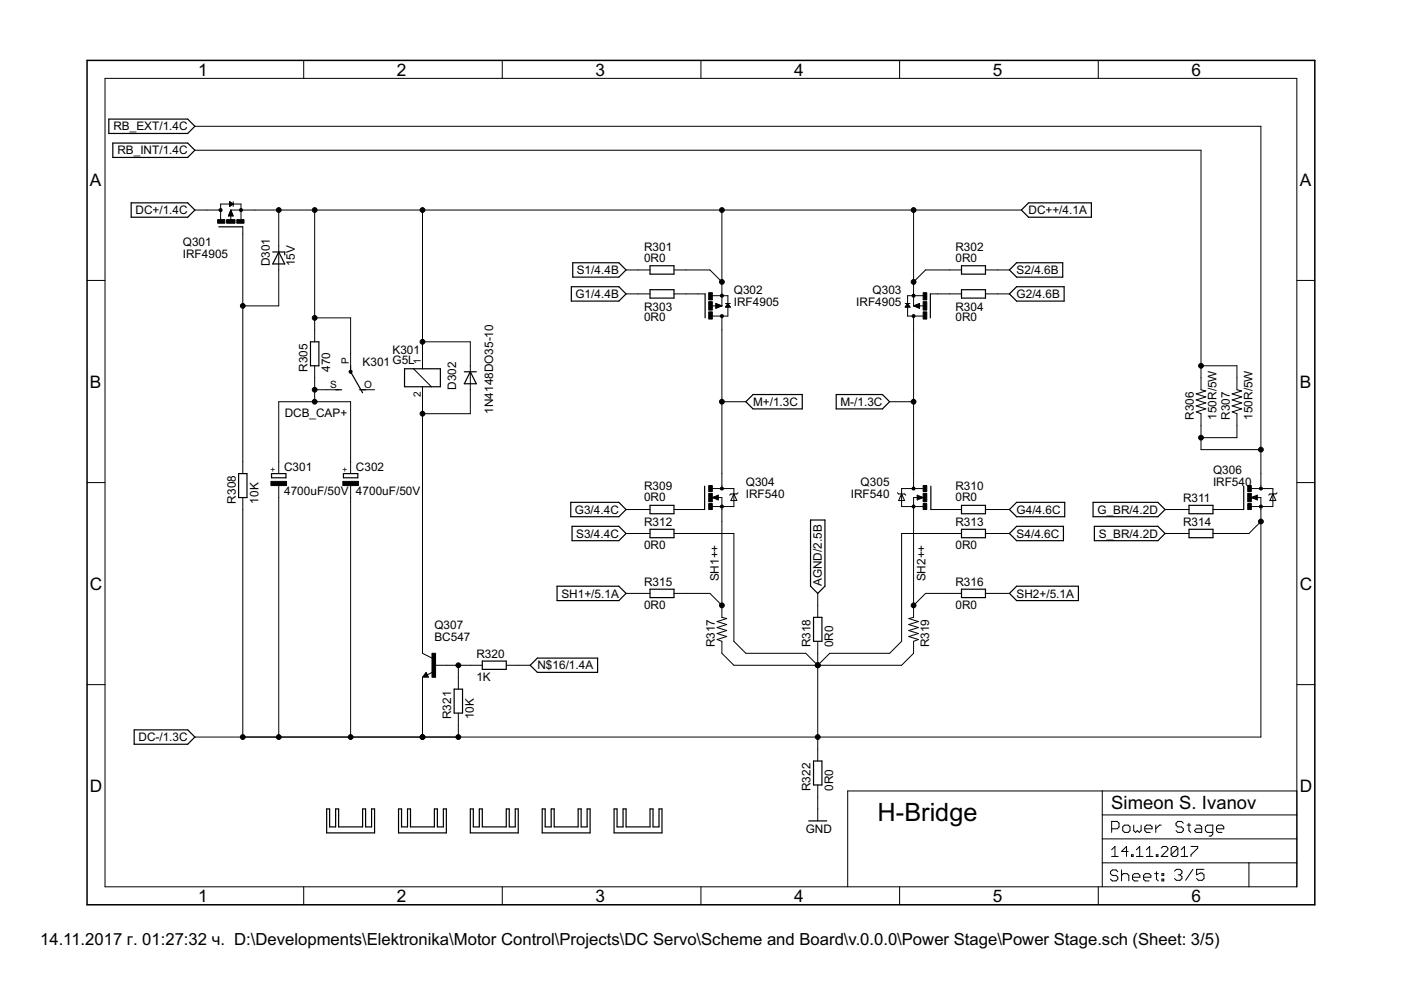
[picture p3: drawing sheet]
<svg xmlns="http://www.w3.org/2000/svg" width="297mm" height="210mm" viewBox="0 0 297 210" stroke-linecap="round" stroke-linejoin="round" font-family="sans-serif">
<g fill="#000" stroke="#000" stroke-width=".25">
<path d="M23.1 25.3v3zM23.9 30.3v3.1zM23.1 28.3h16.7zM23.1 25.3h16.7zM23.9 33.4h15.9zM23.9 30.3h15.9zM41.3 26.8l-1.5 1.5zM39.8 25.3l1.5 1.5zM41.3 31.9l-1.5 1.5zM39.8 30.3l1.5 1.6zM27.8 43v3.1zM27.8 46.1h12z"/>
<path d="M27.8 43h12zM39.8 46.1l1.5-1.6zM39.8 43l1.5 1.5zM46.4 48.1h5.1zM57.8 53.4h1.3zM57.8 56h2.6zM59.1 53.4l-1.3 2.6zM59.1 53.4h1.3zM59.1 53.4l1.3 2.6zM60.4 53.4v.7zM121.4 55.7v3.1zM121.4 58.8h9.8z"/>
<path d="M121.4 55.7h9.8zM132.7 57.2l-1.5 1.6zM131.2 55.7l1.5 1.5zM137.8 58.1h5.1zM137.8 56.3v1.8zM137.8 56.3h5.1zM142.9 56.3v1.8zM203.9 58.1h5zM203.9 56.3v1.8zM203.9 56.3h5zM208.9 56.3v1.8zM214 57.2l1.5-1.5z"/>
<path d="M214 57.2l1.5 1.6zM215.5 55.7h9.8zM215.5 58.8h9.8zM216.6 44.5l1.5-1.5zM216.6 44.5l1.5 1.6zM218.1 43h13.3zM218.1 46.1h13.3zM225.3 55.7v3.1zM231.4 43v3.1zM65.8 72.5v5.1zM67.6 72.5v5.1zM65.8 72.5h1.8z"/>
<path d="M65.8 77.6h1.8zM74.3 78.8l2.6 4.5zM74.3 77.6v1.2zM85.8 78.2h1.9zM87.7 78.2h1.9zM89.6 78.2h3.8zM93.4 78.2v3.8zM99.7 78.8l1.3 2.6zM98.4 78.8h1.3zM99.7 78.8h1.3zM121.1 60.8v3zM121.1 63.8h10.1z"/>
<path d="M121.1 60.8h10.1zM132.7 62.3l-1.5 1.5zM131.2 60.8l1.5 1.5zM137.8 63.2h5.1zM137.8 61.4v1.8zM137.8 61.4h5.1zM142.9 61.4v1.8zM149.5 62.3v5.1zM197.3 62.3v5.1zM203.9 63.2h5zM203.9 61.4v1.8zM203.9 61.4h5z"/>
<path d="M208.9 61.4v1.8zM214 62.3l1.5-1.5zM214 62.3l1.5 1.5zM215.5 60.8h10.1zM215.5 63.8h10.1zM225.6 60.8v3zM71.2 82.6h1.2zM76.2 82.6h1.3zM85.8 78.2v3.8zM85.8 82h3.8zM89.6 82h1.9zM91.5 82h1.9z"/>
<path d="M99.7 78.8l-1.3 2.6zM98.4 81.4h2.6zM158.1 85.2l1.6-1.5zM158.1 85.2l1.6 1.5zM159.7 83.7h10.4zM159.7 86.7h10.4zM170.1 83.7v3zM177.3 83.7v3zM177.3 86.7h9.8zM177.3 83.7h9.8zM188.6 85.2l-1.5 1.5zM187.1 83.7l1.5 1.5z"/>
<path d="M50.6 100.4v5.1zM52.4 100.4v5.1zM50.6 100.4h1.8zM50.6 105.5h1.8zM57.6 101.3h3zM57.6 100.4v.9zM57.6 100.4h3zM60.6 100.4v.9zM72.8 101.3h3.1zM72.8 100.4v.9zM72.8 100.4h3.1zM75.9 100.4v.9z"/>
<path d="M121 106.5v3.1zM121.3 111.6v3zM121 109.6h10.2zM121 106.5h10.2zM121.3 114.6h9.9zM121.3 111.6h9.9zM132.7 108l-1.5 1.6zM131.2 106.5l1.5 1.5zM132.7 113.1l-1.5 1.5zM131.2 111.6l1.5 1.5zM137.8 108.9h5.1zM137.8 107.1v1.8z"/>
<path d="M137.8 114h5.1zM137.8 112.2v1.8zM137.8 107.1h5.1zM142.9 107.1v1.8zM137.8 112.2h5.1zM142.9 112.2v1.8zM149.4 103.1v4.9zM171.9 110.3h3zM197.4 103.1v4.9zM203.9 114h5zM203.9 112.2v1.8zM203.9 108.9h5z"/>
<path d="M203.9 107.1v1.8zM203.9 112.2h5zM208.9 112.2v1.8zM203.9 107.1h5zM208.9 107.1v1.8zM214 113.1l1.5-1.5zM214 113.1l1.5 1.5zM214 108l1.5-1.5zM214 108l1.5 1.6zM215.5 111.6h10zM215.5 114.6h10zM215.5 106.5h10.2z"/>
<path d="M215.5 109.6h10.2zM225.5 111.6v3zM225.7 106.5v3.1zM231.8 106.5v3.1zM232 111.6v3zM231.8 109.6h13.7zM231.8 106.5h13.7zM232 114.6h13.5zM232 111.6h13.5zM247 108l-1.5 1.6zM245.5 106.5l1.5 1.5zM247 113.1l-1.5 1.5z"/>
<path d="M245.5 111.6l1.5 1.5zM252.1 108.9h5.1zM252.1 107.1v1.8zM252.1 114h5.1zM252.1 112.2v1.8zM252.1 107.1h5.1zM257.2 107.1v1.8zM252.1 112.2h5.1zM257.2 112.2v1.8zM263.7 103.1v4.9zM113.9 139.5h12.8zM118.1 124.3v3z"/>
<path d="M126.7 139.5v3.1zM118.1 127.3h13.1zM118.1 124.3h13.1zM132.7 125.8l-1.5 1.5zM131.2 124.3l1.5 1.5zM137.8 126.7h5.1zM137.8 124.9v1.8zM137.8 124.9h5.1zM142.9 124.9v1.8zM171.9 110.3v14zM172.5 130.9v5.1zM171.9 124.3l1.5 1.5z"/>
<path d="M173.4 125.8l1.5-1.5zM174.3 130.9v5.1zM172.5 130.9h1.8zM172.5 136h1.8zM174.9 110.3v14zM203.9 126.7h5zM203.9 124.9v1.8zM203.9 124.9h5zM208.9 124.9v1.8zM214 125.8l1.5-1.5zM214 125.8l1.5 1.5zM215.5 124.3h13.1z"/>
<path d="M215.5 127.3h13.1zM228.6 124.3v3zM28.4 154.7v3.1zM28.4 157.8h11.4zM28.4 154.7h11.4zM41.3 156.3l-1.5 1.5zM39.8 154.7l1.5 1.6zM90.3 142.8l-.5 .6zM90.3 143.1l-.1 .2zM90.3 142.8l.3 .5zM89.8 143.4h.8zM90.2 143.3h.4z"/>
<path d="M96.3 146.1v5.1zM96.3 146.1h1.8zM96.3 151.2h1.8zM98.1 146.1v5.1zM102.3 140.2h5zM102.3 140.2v1.7zM102.3 141.9h5zM107.3 140.2v1.7zM112.4 141.1l1.5-1.6zM112.4 141.1l1.5 1.5zM113.9 142.6h12.8zM69.3 176.6h10.1z"/>
<path d="M69.3 171.5v5.1zM69.9 171.5v3.8zM69.3 171.5h.6zM71.2 171.5v3.8zM69.9 175.3h1.3zM71.8 171.5v3.8zM71.2 171.5h.6zM76.9 171.5v3.8zM71.8 175.3h5.1zM77.5 171.5v3.8zM76.9 171.5h.6zM78.8 171.5v3.8z"/>
<path d="M77.5 175.3h1.3zM79.4 171.5v5.1zM78.8 171.5h.6zM84.5 176.6h10.1zM84.5 171.5v5.1zM85.1 171.5v3.8zM84.5 171.5h.6zM86.4 171.5v3.8zM85.1 175.3h1.3zM87 171.5v3.8zM86.4 171.5h.6zM92.1 171.5v3.8z"/>
<path d="M87 175.3h5.1zM92.7 171.5v3.8zM92.1 171.5h.6zM94 171.5v3.8zM92.7 175.3h1.3zM94.6 171.5v5.1zM94 171.5h.6zM99.7 176.6h10.2zM99.7 171.5v5.1zM100.4 171.5v3.8zM99.7 171.5h.7zM101.6 171.5v3.8z"/>
<path d="M100.4 175.3h1.2zM102.3 171.5v3.8zM101.6 171.5h.7zM107.3 171.5v3.8zM102.3 175.3h5zM108 171.5v3.8zM107.3 171.5h.7zM109.2 171.5v3.8zM108 175.3h1.2zM109.9 171.5v5.1zM109.2 171.5h.7zM115 176.6h10.1z"/>
<path d="M115 171.5v5.1zM115.6 171.5v3.8zM115 171.5h.6zM116.9 171.5v3.8zM115.6 175.3h1.3zM117.5 171.5v3.8zM116.9 171.5h.6zM122.6 171.5v3.8zM117.5 175.3h5.1zM123.2 171.5v3.8zM122.6 171.5h.6zM124.5 171.5v3.8z"/>
<path d="M123.2 175.3h1.3zM125.1 171.5v5.1zM124.5 171.5h.6zM130.2 176.6h10.2zM130.2 171.5v5.1zM130.8 171.5v3.8zM130.2 171.5h.6zM132.1 171.5v3.8zM130.8 175.3h1.3zM132.7 171.5v3.8zM132.1 171.5h.6zM137.8 171.5v3.8z"/>
<path d="M132.7 175.3h5.1zM138.5 171.5v3.8zM137.8 171.5h.7zM139.7 171.5v3.8zM138.5 175.3h1.2zM140.4 171.5v5.1zM139.7 171.5h.7zM171.5 174.1h3.8zM172.5 161.4v5zM174.3 161.4v5zM172.5 161.4h1.8zM172.5 166.4h1.8z"/>
</g>
<g fill="#000" stroke="#000" stroke-width=".21">
<path d="M22.3 16.6v171.4zM64.4 12.8v3.8zM106.5 12.8v3.8zM148.6 12.8v3.8zM190.7 12.8v3.8zM232.9 12.8v3.8zM22.3 16.6h252.7zM41.3 26.8h226zM41.3 31.9h213.3zM254.6 31.9v45.7zM267.3 26.8v68.5zM18.5 59.5h3.8z"/>
<path d="M41.3 44.5h2.6zM43.9 44.5h2.5zM46.8 44.5v2.1zM46.4 44.5h.4zM46.8 43.3h2zM46.8 43.3v1.2zM48.9 44.5l-.5 1.3zM48.5 45.7h.9zM48.5 45.6h.8zM48.6 45.5h.7zM48.6 45.3h.7zM48.7 45.2h.5z"/>
<path d="M48.7 42.8v1zM48.7 42.8l.7 .5zM48.7 43.6h.2zM48.7 43.5h.4zM48.7 43.4h.5zM48.7 43.3h.7zM48.7 43.2h.6zM48.7 43.1h.4zM48.7 42.9h.2zM48.7 45.1h.4zM48.8 45h.3zM48.8 44.9h.3z"/>
<path d="M48.9 44.7h.1zM48.9 44.5v2.2zM48.9 44.5l.5 1.3zM48.9 44.5h2.2zM48.4 45.8h1zM48.7 43.8l.7-.5zM49.4 43.3v.5zM49.4 42.8v.5zM49.4 43.3h1.7zM51.1 43.3v1.2zM51.1 44.5v2zM51.5 48.1v1.5z"/>
<path d="M51.1 44.5h.4zM51.5 49.6v15.3zM51.5 44.5h2.5zM54 44.5h5.1zM59.1 54.7v2.5zM59.1 52.2v2.5zM59.1 44.5v7.7zM59.1 44.5h7.6zM59.1 57.2v7.7zM66.7 44.5h22.9zM89.6 44.5h63.5zM132.7 57.2h2.6z"/>
<path d="M135.3 57.2h2.5zM142.9 57.2h2.5zM145.4 57.2h5.1zM150.5 57.2l2.6 2.6zM153.1 59.8v2.5zM153.1 44.5h40.6zM153.1 44.5v15.3zM193.7 59.8v2.5zM193.7 44.5v15.3zM196.2 57.2l-2.5 2.6zM201.3 57.2h2.6zM196.2 57.2h5.1z"/>
<path d="M208.9 57.2h2.6zM211.5 57.2h2.5zM193.7 44.5h22.9zM275 59.5h3.8zM51.5 64.9v33zM51.5 64.9h7.6zM66.7 69.9v2.6zM66.7 67.4v2.5zM66.7 44.5v22.9zM74.3 75v2.6zM74.3 67.4v7.6zM66.7 67.4h7.6z"/>
<path d="M89.6 75v2.6zM89.6 77.6v.6zM89.6 72.5v2.5zM89.6 44.5v28zM89.6 72.5h10.1zM99.7 77.6v2.5zM99.7 72.5v5.1zM132.7 62.3h2.6zM135.3 62.3h2.5zM142.9 62.3h2.5zM145.4 62.3h2.6zM148 62.3h1.5z"/>
<path d="M150.9 64.9h2.2zM151 67h2.1zM151.8 64.3v1.1zM151.8 65.4l1.3-.5zM151.8 65.2h.3zM151.8 65.1h.6zM151.8 65h.9zM151.8 64.9h1.2zM151.8 64.7h1zM151.8 64.6h.7zM151.8 64.5h.4zM153.1 62.3v.4z"/>
<path d="M153.1 67v.4zM151.8 64.3l1.3 .6zM151 62.7h2.1zM153.1 67.4v2.5zM153.1 62.7v2.2zM153.8 65.1h1zM153.8 64.3h.5zM153.9 65h.8zM154 64.9h.7zM154.1 64.7h.5zM154.1 64.6h.4zM154.2 64.5h.2z"/>
<path d="M154.3 64.3l-.5 .8zM154.3 64.3h.5zM153.1 62.7h1.2zM154.3 62.7v1.6zM154.3 65v2zM153.1 67h1.2zM154.3 64.3l.5 .8zM192.4 64.3l-.5 .8zM191.9 65.1h1zM192 65h.8zM192.1 64.9h.7zM192.2 64.7h.5z"/>
<path d="M192.2 64.6h.4zM192.3 64.5h.2zM192.4 64.3l.5 .8zM191.9 64.3h.5zM192.4 62.7h1.3zM192.4 62.7v1.6zM192.4 65v2zM192.4 67h1.3zM192.4 64.3h.5zM193.7 62.3v.4zM193.7 67v.4zM193.7 64.9l1.3-.6z"/>
<path d="M193.7 62.7h2zM193.7 67.4v2.5zM193.7 62.7v2.2zM193.7 64.9h1.3zM194 64.7h1zM194 65h1zM194.3 64.6h.7zM194.3 65.1h.7zM194.6 64.5h.4zM194.6 65.2h.4zM195 64.3v1.1zM193.7 64.9l1.3 .5z"/>
<path d="M193.7 67h2zM193.7 64.9h2.2zM197.3 62.3h1.5zM201.3 62.3h2.6zM198.8 62.3h2.5zM208.9 62.3h2.6zM211.5 62.3h2.5zM254.6 77.6v2.5zM254.6 77.6h7.7zM51.5 97.9v2.5zM59.1 97.9v2.5zM59.1 85.2v12.7z"/>
<path d="M66.7 77.6v2.5zM66.7 82.6v2.6zM66.7 80.1v2.5zM59.1 85.2h7.6zM69.3 82.6h2.5zM66.7 82.6h2.6zM74.3 97.9v2.5zM74.3 85.2v12.7zM66.7 85.2h7.6zM76.9 82.6h2.5zM89.6 82.6v2.6zM89.6 82v.6z"/>
<path d="M89.6 85.2v2.5zM89.6 87.7v48.3zM89.6 87.7h10.1zM87.7 78.2l3.8 3.8zM99.7 80.1v2.5zM99.7 82.6v5.1zM153.1 69.9v15.3zM153.1 85.2h5zM188.6 85.2h5.1zM193.7 69.9v15.3zM253.6 87.3l2.1-.6zM253.6 86.1l2.1-.7z"/>
<path d="M253.6 84.8l2.1-.6zM253.6 83.5l2.1-.6zM254.6 80.1v2.5zM254.6 87.7v2.6zM253.6 87.3l1 .4zM254.6 90.3v2.5zM254.6 92.8v2.5zM254.6 95.3h12.7zM253.6 86.1l2.1 .6zM253.6 84.8l2.1 .6zM253.6 83.5l2.1 .7zM254.6 82.6l1.1 .3z"/>
<path d="M261.2 87.3l2.1-.6zM261.2 86.1l2.1-.7zM261.2 84.8l2.1-.6zM261.2 83.5l2.1-.6zM262.3 80.1v2.5zM262.3 87.7v2.6zM261.2 87.3l1.1 .4zM262.3 90.3v2.5zM254.6 92.8h7.7zM262.3 77.6v2.5zM261.2 86.1l2.1 .6zM261.2 84.8l2.1 .6z"/>
<path d="M261.2 83.5l2.1 .7zM262.3 82.6l1 .3zM267.3 95.3v5.1zM18.5 102.3h3.8zM51.5 105.5v2.5zM51.5 108v48.3zM59.1 103v2.5zM59.1 105.5v50.8zM74.3 103v2.5zM74.3 105.5v50.8zM132.7 108h2.6zM132.7 113.1h2.6z"/>
<path d="M135.3 108h2.5zM135.3 113.1h2.5zM142.9 108h2.5zM142.9 113.1h2.5zM145.4 113.1h10.2zM145.4 108h2.6zM148 108h1.4zM151 107.4h2.1zM151 105.5l1.3 .5zM152.2 105.5h.9zM152.3 105v1zM151 105.5l1.3-.5z"/>
<path d="M153.1 100.4v2.6zM153.1 108v2.6zM151 103.6h2.1zM153.1 105.5v1.9zM153.1 103v.6zM153.1 103.6h2.5zM153.1 107.4v.6zM153.1 85.2v15.2zM153.1 110.6v17.8zM155 106.1h1.2zM155 104.7h.6zM154.7 105l.3-.3z"/>
<path d="M155.6 103.6v1.1zM155.6 104.7v2.7zM153.1 107.4h2.5zM155.6 104.7l-.6 1.4zM155.6 104.7h.6zM155.6 113.1v22.9zM155.6 104.7l.6 1.4zM156.5 104.5l-.3 .2zM191.2 104.7l-.7 1.4zM190.3 104.5l.2 .2zM191.2 103.6v1.1zM191.2 104.7v2.7z"/>
<path d="M191.2 107.4h2.5zM191.2 104.7l.6 1.4zM190.5 104.7h.7zM191.2 113.1v22.9zM190.5 106.1h1.3zM191.2 104.7h.6zM191.8 104.7l.2 .3zM193.7 100.4v2.6zM193.7 108v2.6zM193.7 103.6h2zM193.7 105.5v1.9zM193.7 103v.6z"/>
<path d="M191.2 103.6h2.5zM193.7 107.4v.6zM193.7 85.2v15.2zM194.5 105v1zM194.5 105l1.2 .5zM193.7 105.5h.9zM193.7 107.4h2zM194.5 106l1.2-.5zM197.4 108h1.4zM201.3 113.1h2.6zM201.3 108h2.6zM191.2 113.1h10.1z"/>
<path d="M198.8 108h2.5zM208.9 113.1h2.6zM208.9 108h2.6zM211.5 113.1h2.5zM211.5 108h2.5zM247 108h2.6zM247 113.1h2.6zM249.6 108h2.5zM249.6 113.1h2.5zM257.2 108h2.5zM257.2 113.1h2.5zM259.7 113.1h5.1z"/>
<path d="M259.7 108h2.6zM262.3 108h1.4zM264.8 113.1l2.5-2.5zM265.3 107.4h2zM265.3 105.5l1.3 .5zM266.4 105.5h.9zM266.6 105v1zM265.3 105.5l1.3-.5zM267.3 100.4v2.6zM267.3 108v2.6zM265.3 103.6h2zM267.3 105.5v1.9z"/>
<path d="M267.3 103v.6zM267.3 103.6h2.6zM267.3 107.4v.6zM269.2 106.1h1.3zM269.2 104.7h.7zM269.2 104.7l-.2 .3zM269.9 103.6v1.1zM269.9 104.7v2.7zM267.3 107.4h2.6zM269.9 104.7l-.7 1.4zM269.9 104.7h.6zM269.9 104.7l.6 1.4z"/>
<path d="M270.5 104.7l.3-.2zM275 102.3h3.8zM89.6 136v2.5zM89.6 138.5l2 1zM132.7 125.8h2.6zM135.3 125.8h2.5zM142.9 125.8h2.5zM145.4 125.8h5.1zM150.5 125.8l2.6 2.6zM152 135.6l2.1-.6zM152 134.3l2.1-.6zM152 133.1l2.1-.7z"/>
<path d="M152 131.8l2.1-.7zM153.1 128.4v2.5zM153.1 136v2.5zM152 135.6l1.1 .4zM153.1 138.5l2.5 2.6zM152 134.3l2.1 .7zM152 133.1l2.1 .6zM152 131.8l2.1 .6zM153.1 130.9l1 .2zM155.6 136l2.5 2.5zM158.1 138.5h12.7zM170.8 138.5l2.6 2.6z"/>
<path d="M173.4 128.4v2.5zM173.4 136v2.5zM173.4 138.5v2.6zM173.4 125.8v2.6zM175.9 138.5l-2.5 2.6zM175.9 138.5h12.7zM191.2 136l-2.6 2.5zM192.7 135l2-.7zM192.7 133.7l2-.6zM192.7 132.4l2-.6zM192.7 131.1l1-.2zM193.7 128.4v2.5z"/>
<path d="M193.7 136v2.5zM193.7 136l1-.4zM193.7 110.6v17.8zM192.7 135l2 .6zM192.7 133.7l2 .6zM192.7 132.4l2 .7zM192.7 131.1l2 .7zM196.2 125.8h5.1zM196.2 125.8l-2.5 2.6zM201.3 125.8h2.6zM208.9 125.8h2.6zM211.5 125.8h2.5z"/>
<path d="M18.5 145.2h3.8zM41.3 156.3h10.2zM51.5 156.3h7.6zM59.1 156.3h15.2zM74.3 156.3h15.3zM89.6 143.6v2.5zM89.6 143.6h1.2zM89.6 146.1v10.2zM90.3 142.6l-.7 1zM90.6 143.1l1.2-.6zM90.3 142.6l.5 1zM92.1 141.1h2.5z"/>
<path d="M97.2 143.6v2.5zM97.2 151.2v2.5zM97.2 153.7v2.6zM89.6 156.3h7.6zM51.5 156.3h45.7zM97.2 156.3h76.2zM97.2 141.1v2.5zM94.6 141.1h2.6zM99.7 141.1h2.6zM97.2 141.1h2.5zM107.3 141.1h2.6zM109.9 141.1h2.5z"/>
<path d="M155.6 141.1h17.8zM173.4 158.8v2.6zM173.4 156.3v2.5zM173.4 156.3h93.9zM173.4 141.1h17.8zM173.4 141.1v15.2zM191.2 141.1l2.5-2.6zM267.3 110.6v45.7zM275 145.2h3.8zM173.4 166.4v2.6zM173.4 171.5v2.6zM173.4 169v2.5z"/>
<path d="M179.7 167.7h54zM233.7 167.7h41.3zM233.7 177.9h41.3zM233.7 172.8v5.1zM233.7 172.8h41.3zM233.7 167.7v5.1zM235.7 174.2v2.3zM235.7 174.2h1.2zM236.4 179.5v2.1zM236.9 174.2l.4 .3zM235.7 175.7h1.2zM237.3 174.5v.8z"/>
<path d="M237.3 175.3l-.4 .4zM238 175.3v.8zM238 176.1l.4 .4zM238.4 176.5h.8zM238 175.3l.4-.4zM238.8 179.5l-1 1zM239.2 176.5l.4-.4zM238.4 174.9h.8zM239.6 175.3v.8zM239.2 174.9l.4 .4zM240.4 174.9v1.2zM240.4 176.1l.4 .4z"/>
<path d="M240.8 176.5l.4-.4zM241.2 176.1l.3 .4zM241.5 176.5l.4-.4zM241.6 179.5v2.1zM241.9 174.9v1.2zM242.7 175.3v.8zM242.7 175.3l.4-.4zM242.7 176.1l.4 .4zM243.1 174.9h.8zM243.8 179.5v2.1zM243.1 176.5h.8zM243.9 174.9l.4 .4z"/>
<path d="M244.3 175.3v.4zM242.7 175.7h1.6zM245 174.9v1.6zM245 175.7l.8-.8zM245.8 174.9h.4zM246.5 179.5l-.3 .3zM246.5 179.5h.8zM247.3 179.5l.3 .3zM248.7 179.5l-.4 .3zM248.7 179.5h.7zM249.3 174.5v.4zM249.3 174.9l.4 .4z"/>
<path d="M249.4 179.5l.3 .3zM249.3 174.5l.4-.3zM249.7 175.3h.8zM249.3 176.1l.4 .4zM249.7 179.8v1.4zM249.7 174.2h.8zM250.5 175.3l.4 .4zM249.7 176.5h.8zM250.5 174.2l.4 .3zM250.9 175.7v.4zM250.9 176.1l-.4 .4zM251.1 179.5v2.1z"/>
<path d="M251.7 174.9h.8zM252.1 174.5v1.6zM252.1 176.1l.4 .4zM252.5 179.5h1.4zM253.2 176.1l.4-.4zM253.6 174.9h.8zM253.2 176.1l.4 .4zM253.6 175.7h1.2zM253.9 179.5v.3zM252.5 181.2l1.4-1.4zM254.4 174.9l.4 .4zM254.8 175.3v1.2z"/>
<path d="M253.6 176.5h1.2zM255.6 175.3v.8zM255.6 176.1l.4 .4zM255.6 175.3l.4-.4zM256 176.5h1.1zM256.3 177.3h.5zM256.8 177.3l.3-.4zM257.1 174.9v2zM256 174.9h1.1zM257.9 175.3v.8zM257.9 175.3l.4-.4zM257.9 176.1l.4 .4z"/>
<path d="M258.3 174.9h.8zM258.3 176.5h.8zM259.1 174.9l.4 .4zM259.5 175.3v.4zM257.9 175.7h1.6zM275 172.8v5.1zM275 167.7v5.1zM22.3 188h252.7zM64.4 188v3.8zM106.5 188v3.8zM148.6 188v3.8zM179.7 167.7v20.3z"/>
<path d="M190.7 188v3.8zM232.9 188v3.8zM233.7 182.9v5.1zM233.7 177.9v5zM235.4 184.8v.4zM235.4 185.2l.4 .4zM235.7 180.2l.7-.7zM235.7 181.6h1.4zM235.4 184.8l.4-.4zM235.8 185.6h.8zM235.4 186.4l.4 .4zM235.8 184.4h.8z"/>
<path d="M236.6 185.6l.4 .4zM235.8 186.8h.8zM236.6 184.4l.4 .4zM237 186v.4zM237 186.4l-.4 .4zM237.8 180.5h1.4zM237.8 184.4v2.4zM237.8 185.6l.4-.4zM238.2 185.2h.8zM238.8 179.5v2.1zM239 185.2l.3 .4zM239.3 185.6v1.2z"/>
<path d="M239.9 181.2v.4zM239.9 181.2h.3zM240.1 185.6v.8zM240.1 185.6l.4-.4zM240.2 181.2v.4zM239.9 181.6h.3zM240.1 186.4l.4 .4zM240.5 185.2h.8zM240.9 180.2l.7-.7zM240.9 181.6h1.5zM240.5 186.8h.8zM241.3 185.2l.4 .4z"/>
<path d="M241.7 185.6v.4zM240.1 186h1.6zM242.5 185.6v.8zM242.5 185.6l.3-.4zM242.5 186.4l.3 .4zM242.8 185.2h.8zM243.1 180.2l.7-.7zM243.1 181.6h1.4zM242.8 186.8h.8zM243.6 185.2l.4 .4zM244 185.6v.4zM242.5 186h1.5z"/>
<path d="M244.8 185.2h.8zM245.2 181.2v.4zM245.2 181.2h.3zM245.2 184.8v1.6zM245.2 186.4l.4 .4zM245.5 181.2v.4zM245.2 181.6h.3zM247.6 180.2l-1.4 1.4zM246.4 185.2h.3zM246.4 185.2v.4zM246.4 186.4h.3zM246.4 186.4v.4z"/>
<path d="M246.7 185.2v.4zM246.4 185.6h.3zM246.7 186.4v.4zM246.4 186.8h.3zM246.2 181.6h1.4zM247.6 179.8v.4zM248.3 179.8v1.4zM248.3 181.2l1.4-1.4zM248.3 181.2l.4 .4zM249 184.7l.4-.4zM248.7 181.6h.7zM249.4 184.3h.8z"/>
<path d="M249 186.3l.4 .3zM249.7 181.2l-.3 .4zM250.2 184.3l.4 .4zM249.8 185.5h.4zM250.2 185.5l.4 .4zM249.4 186.6h.8zM251.1 179.5l-.7 .7zM250.4 181.6h1.4zM250.6 184.7v.4zM250.2 185.5l.4-.4zM250.6 185.9v.4zM250.2 186.6l.4-.3z"/>
<path d="M252.9 184.3l-1.5 2.3zM252.5 181.2v.4zM253.7 184.3v1.2zM253.7 185.5l.8-.4zM253.7 186.3l.4 .3zM254.5 185.1h.4zM254.9 185.1l.4 .4zM254.1 186.6h.8zM253.7 184.3h1.6zM255.3 185.5v.8zM254.9 186.6l.4-.3zM264.8 182.9v5.1z"/>
<path d="M264.8 182.9h10.2zM233.7 182.9h31.1zM275 182.9v5.1zM275 177.9v5zM275 16.6v171.4z"/>
<path d="M46.5 44.3h.5v.5h-.5z" fill-rule="evenodd"/>
<path d="M50.9 44.3h.4v.5h-.4z" fill-rule="evenodd"/>
<circle cx="59.1" cy="44.5" r=".51"/>
<circle cx="66.7" cy="44.5" r=".51"/>
<circle cx="89.6" cy="44.5" r=".51"/>
<circle cx="153.1" cy="59.8" r=".51"/>
<circle cx="153.1" cy="44.5" r=".51"/>
<circle cx="193.7" cy="59.8" r=".51"/>
<circle cx="193.7" cy="44.5" r=".51"/>
<circle cx="51.5" cy="64.9" r=".51"/>
<circle cx="66.7" cy="67.4" r=".51"/>
<circle cx="74.3" cy="78.8" r=".33"/>
<circle cx="89.6" cy="72.5" r=".51"/>
<circle cx="153" cy="62.7" r=".33"/>
<circle cx="153" cy="67" r=".33"/>
<circle cx="193.7" cy="62.7" r=".33"/>
<circle cx="193.7" cy="67" r=".33"/>
<circle cx="254.6" cy="77.6" r=".51"/>
<circle cx="66.7" cy="85.2" r=".51"/>
<circle cx="66.7" cy="82.6" r=".51"/>
<circle cx="89.6" cy="87.7" r=".51"/>
<circle cx="153.1" cy="85.2" r=".51"/>
<circle cx="193.7" cy="85.2" r=".51"/>
<circle cx="254.6" cy="92.8" r=".51"/>
<circle cx="267.3" cy="95.3" r=".51"/>
<circle cx="153.1" cy="107.4" r=".33"/>
<circle cx="153.1" cy="103.6" r=".33"/>
<circle cx="193.7" cy="107.4" r=".33"/>
<circle cx="193.7" cy="103.6" r=".33"/>
<circle cx="267.3" cy="110.6" r=".51"/>
<circle cx="267.3" cy="107.4" r=".33"/>
<circle cx="267.3" cy="103.6" r=".33"/>
<circle cx="153.1" cy="128.4" r=".51"/>
<circle cx="193.7" cy="128.4" r=".51"/>
<circle cx="51.5" cy="156.3" r=".51"/>
<circle cx="59.1" cy="156.3" r=".51"/>
<circle cx="74.3" cy="156.3" r=".51"/>
<circle cx="89.6" cy="156.3" r=".51"/>
<circle cx="97.2" cy="156.3" r=".51"/>
<circle cx="97.2" cy="141.1" r=".51"/>
<circle cx="173.4" cy="156.3" r=".51"/>
<circle cx="173.4" cy="141.1" r=".51"/>
</g>
<g fill="#000" stroke="#000" stroke-width=".32">
<path d="M18.5 12.8v179zM18.5 12.8h260.3zM151.3 105.5l.9 .2zM151.3 105.5l.9-.3zM152.2 105.5v.2zM151.9 105.5h.3zM194.6 105.2l.9 .3zM194.6 105.5v.2zM194.6 105.5h.2zM194.6 105.7l.9-.2zM265.6 105.5l.8 .2zM265.6 105.5l.8-.3z"/>
<path d="M266.4 105.5v.2zM266.2 105.5h.2zM18.5 191.8h260.3zM278.8 12.8v179z"/>
</g>
<g fill="#000" stroke="#000" stroke-width=".21">
<path d="M46.1 46.6h1.6v.7h-1.6zM48 46.6h1.8v.7h-1.8zM50.2 46.6h1.5v.7h-1.5zM150.3 66.1h.7v1.5h-.7zM150.3 62.1h.7v1.5h-.7zM150.3 64h.7v1.7h-.7zM195.7 66.1h.8v1.5h-.8zM195.7 62.1h.8v1.5h-.8zM195.7 64h.8v1.7h-.8zM57.4 102.1h3.3v.9h-3.3zM72.7 102.1h3.3v.9h-3.3zM150.3 106.8h.7v1.2h-.7z"/>
<path d="M150.3 103h.7v1.2h-.7zM150.3 104.6h.7v1.8h-.7zM195.7 106.8h.8v1.2h-.8zM195.7 103h.8v1.2h-.8zM195.7 104.6h.8v1.8h-.8zM264.5 106.8h.8v1.2h-.8zM264.5 103h.8v1.2h-.8zM264.5 104.6h.8v1.8h-.8zM91.6 138.5h.8v5.1h-.8z"/>
</g>
<text font-size="6" x="186.1" y="174.1">H-Bridge</text>
<text font-size="4.4" x="235.6" y="171.5">Simeon S. Ivanov</text>
<g font-size="4.1">
<text x="42" y="16">1</text>
<text x="84.1" y="16">2</text>
<text x="126.3" y="16">3</text>
<text x="168.4" y="16">4</text>
<text x="210.5" y="16">5</text>
<text x="252.6" y="16">6</text>
<text x="19.1" y="39.3">A</text>
<text x="275.6" y="39.3">A</text>
<text x="19.1" y="82.2">B</text>
<text x="275.6" y="82.2">B</text>
<text x="19.1" y="125">C</text>
<text x="275.6" y="125">C</text>
<text x="19.1" y="167.9">D</text>
<text x="275.6" y="167.9">D</text>
<text x="42" y="191.2">1</text>
<text x="84.1" y="191.2">2</text>
<text x="126.3" y="191.2">3</text>
<text x="168.4" y="191.2">4</text>
<text x="210.5" y="191.2">5</text>
<text x="252.6" y="191.2">6</text>
</g>
<text font-size="4" x="8.5" y="200.4">14.11.2017 г. 01:27:32 ч. D:\Developments\Elektronika\Motor Control\Projects\DC Servo\Scheme and Board\v.0.0.0\Power Stage\Power Stage.sch (Sheet: 3/5)</text>
<g font-size="2.8">
<text x="24" y="27.7">RB_EXT/1.4C</text>
<text x="24.9" y="32.7">RB_INT/1.4C</text>
<text x="28.7" y="45.4">DC+/1.4C</text>
<text x="218.1" y="45.4">DC++/4.1A</text>
<text x="38.8" y="52.2">Q301</text>
<text x="136.5" y="53.2">R301</text>
<text x="202.6" y="53.2">R302</text>
<text x="38.8" y="54.7">IRF4905</text>
<text x="57.2" y="56.5" transform="rotate(-90 57.2 56.5)">D301</text>
<text x="62.5" y="56.5" transform="rotate(-90 62.5 56.5)">15V</text>
<text x="122.3" y="58.1">S1/4.4B</text>
<text x="136.5" y="55.5">0R0</text>
<text x="202.6" y="55.5">0R0</text>
<text x="215.5" y="58.1">S2/4.6B</text>
<text x="122" y="63.2">G1/4.4B</text>
<text x="136.5" y="65.9">R303</text>
<text x="155.6" y="64.9">IRF4905</text>
<text x="155.6" y="62.3">Q302</text>
<text x="181.5" y="64.9">IRF4905</text>
<text x="185" y="62.3">Q303</text>
<text x="202.6" y="65.9">R304</text>
<text x="215.5" y="63.2">G2/4.6B</text>
<text x="136.5" y="68.2">0R0</text>
<text x="202.6" y="68.2">0R0</text>
<text x="76.9" y="77.6">K301 G5L</text>
<text x="83.2" y="75">K301</text>
<text x="65.2" y="78.8" transform="rotate(-90 65.2 78.8)">R305</text>
<text x="70" y="78.8" transform="rotate(-90 70 78.8)">470</text>
<text x="96.7" y="82.6" transform="rotate(-90 96.7 82.6)">D302</text>
<text x="60.4" y="88.4">DCB_CAP+</text>
<text x="104.6" y="87.7" transform="rotate(-90 104.6 87.7)">1N4148DO35-10</text>
<text x="159.7" y="86.1">M+/1.3C</text>
<text x="178.2" y="86.1">M-/1.3C</text>
<text x="253.1" y="89" transform="rotate(-90 253.1 89)">R306</text>
<text x="257.9" y="89" transform="rotate(-90 257.9 89)">150R/5W</text>
<text x="260.8" y="89" transform="rotate(-90 260.8 89)">R307</text>
<text x="265.6" y="89" transform="rotate(-90 265.6 89)">150R/5W</text>
<text x="60.2" y="99.9">C301</text>
<text x="75.5" y="99.9">C302</text>
<text x="257.2" y="100.4">Q306</text>
<text x="50" y="106.8" transform="rotate(-90 50 106.8)">R308</text>
<text x="54.8" y="106.8" transform="rotate(-90 54.8 106.8)">10K</text>
<text x="60.2" y="105">4700uF/50V</text>
<text x="75.5" y="105">4700uF/50V</text>
<text x="136.5" y="106.3">0R0</text>
<text x="136.5" y="104">R309</text>
<text x="158.1" y="105.5">IRF540</text>
<text x="158.1" y="103">Q304</text>
<text x="180.4" y="105.5">IRF540</text>
<text x="182.5" y="103">Q305</text>
<text x="202.6" y="106.3">0R0</text>
<text x="202.6" y="104">R310</text>
<text x="250.8" y="106.5">R311</text>
<text x="257.2" y="103">IRF540</text>
<text x="121.9" y="108.9">G3/4.4C</text>
<text x="122.2" y="114">S3/4.4C</text>
<text x="136.5" y="111.6">R312</text>
<text x="202.6" y="111.6">R313</text>
<text x="215.5" y="114">S4/4.6C</text>
<text x="215.5" y="108.9">G4/4.6C</text>
<text x="232.7" y="108.9">G_BR/4.2D</text>
<text x="233" y="114">S_BR/4.2D</text>
<text x="250.8" y="111.6">R314</text>
<text x="136.5" y="116.4">0R0</text>
<text x="202.6" y="116.4">0R0</text>
<text x="136.5" y="124.3">R315</text>
<text x="152.4" y="123.3" transform="rotate(-90 152.4 123.3)">SH1++</text>
<text x="174.3" y="124.3" transform="rotate(-90 174.3 124.3)">AGND/2.5B</text>
<text x="196.2" y="123.3" transform="rotate(-90 196.2 123.3)">SH2++</text>
<text x="202.6" y="124.3">R316</text>
<text x="119" y="126.7">SH1+/5.1A</text>
<text x="136.5" y="129.1">0R0</text>
<text x="202.6" y="129.1">0R0</text>
<text x="215.5" y="126.7">SH2+/5.1A</text>
<text x="92.1" y="136">BC547</text>
<text x="92.1" y="133.4">Q307</text>
<text x="151.6" y="137.2" transform="rotate(-90 151.6 137.2)">R317</text>
<text x="171.9" y="137.2" transform="rotate(-90 171.9 137.2)">R318</text>
<text x="176.7" y="137.2" transform="rotate(-90 176.7 137.2)">0R0</text>
<text x="197" y="137.2" transform="rotate(-90 197 137.2)">R319</text>
<text x="101" y="139.5">R320</text>
<text x="113.9" y="141.9">N$16/1.4A</text>
<text x="101" y="144.3">1K</text>
<text x="95.7" y="152.5" transform="rotate(-90 95.7 152.5)">R321</text>
<text x="100.5" y="152.5" transform="rotate(-90 100.5 152.5)">10K</text>
<text x="29.4" y="157.2">DC-/1.3C</text>
<text x="171.9" y="167.7" transform="rotate(-90 171.9 167.7)">R322</text>
<text x="176.7" y="167.7" transform="rotate(-90 176.7 167.7)">0R0</text>
<text x="170.8" y="176.6">GND</text>
</g>
<g font-size="2.4">
<text x="74" y="77.2" transform="rotate(-90 74 77.2)">P</text>
<text x="89.2" y="77.2" transform="rotate(-90 89.2 77.2)">1</text>
<text x="70" y="82.3">S</text>
<text x="77.2" y="82.3">O</text>
<text x="89.2" y="84.2" transform="rotate(-90 89.2 84.2)">2</text>
</g>
<g font-size="2">
<text x="58.5" y="100" transform="rotate(-90 58.5 100)">+</text>
<text x="73.7" y="100" transform="rotate(-90 73.7 100)">+</text>
</g>
</svg>
